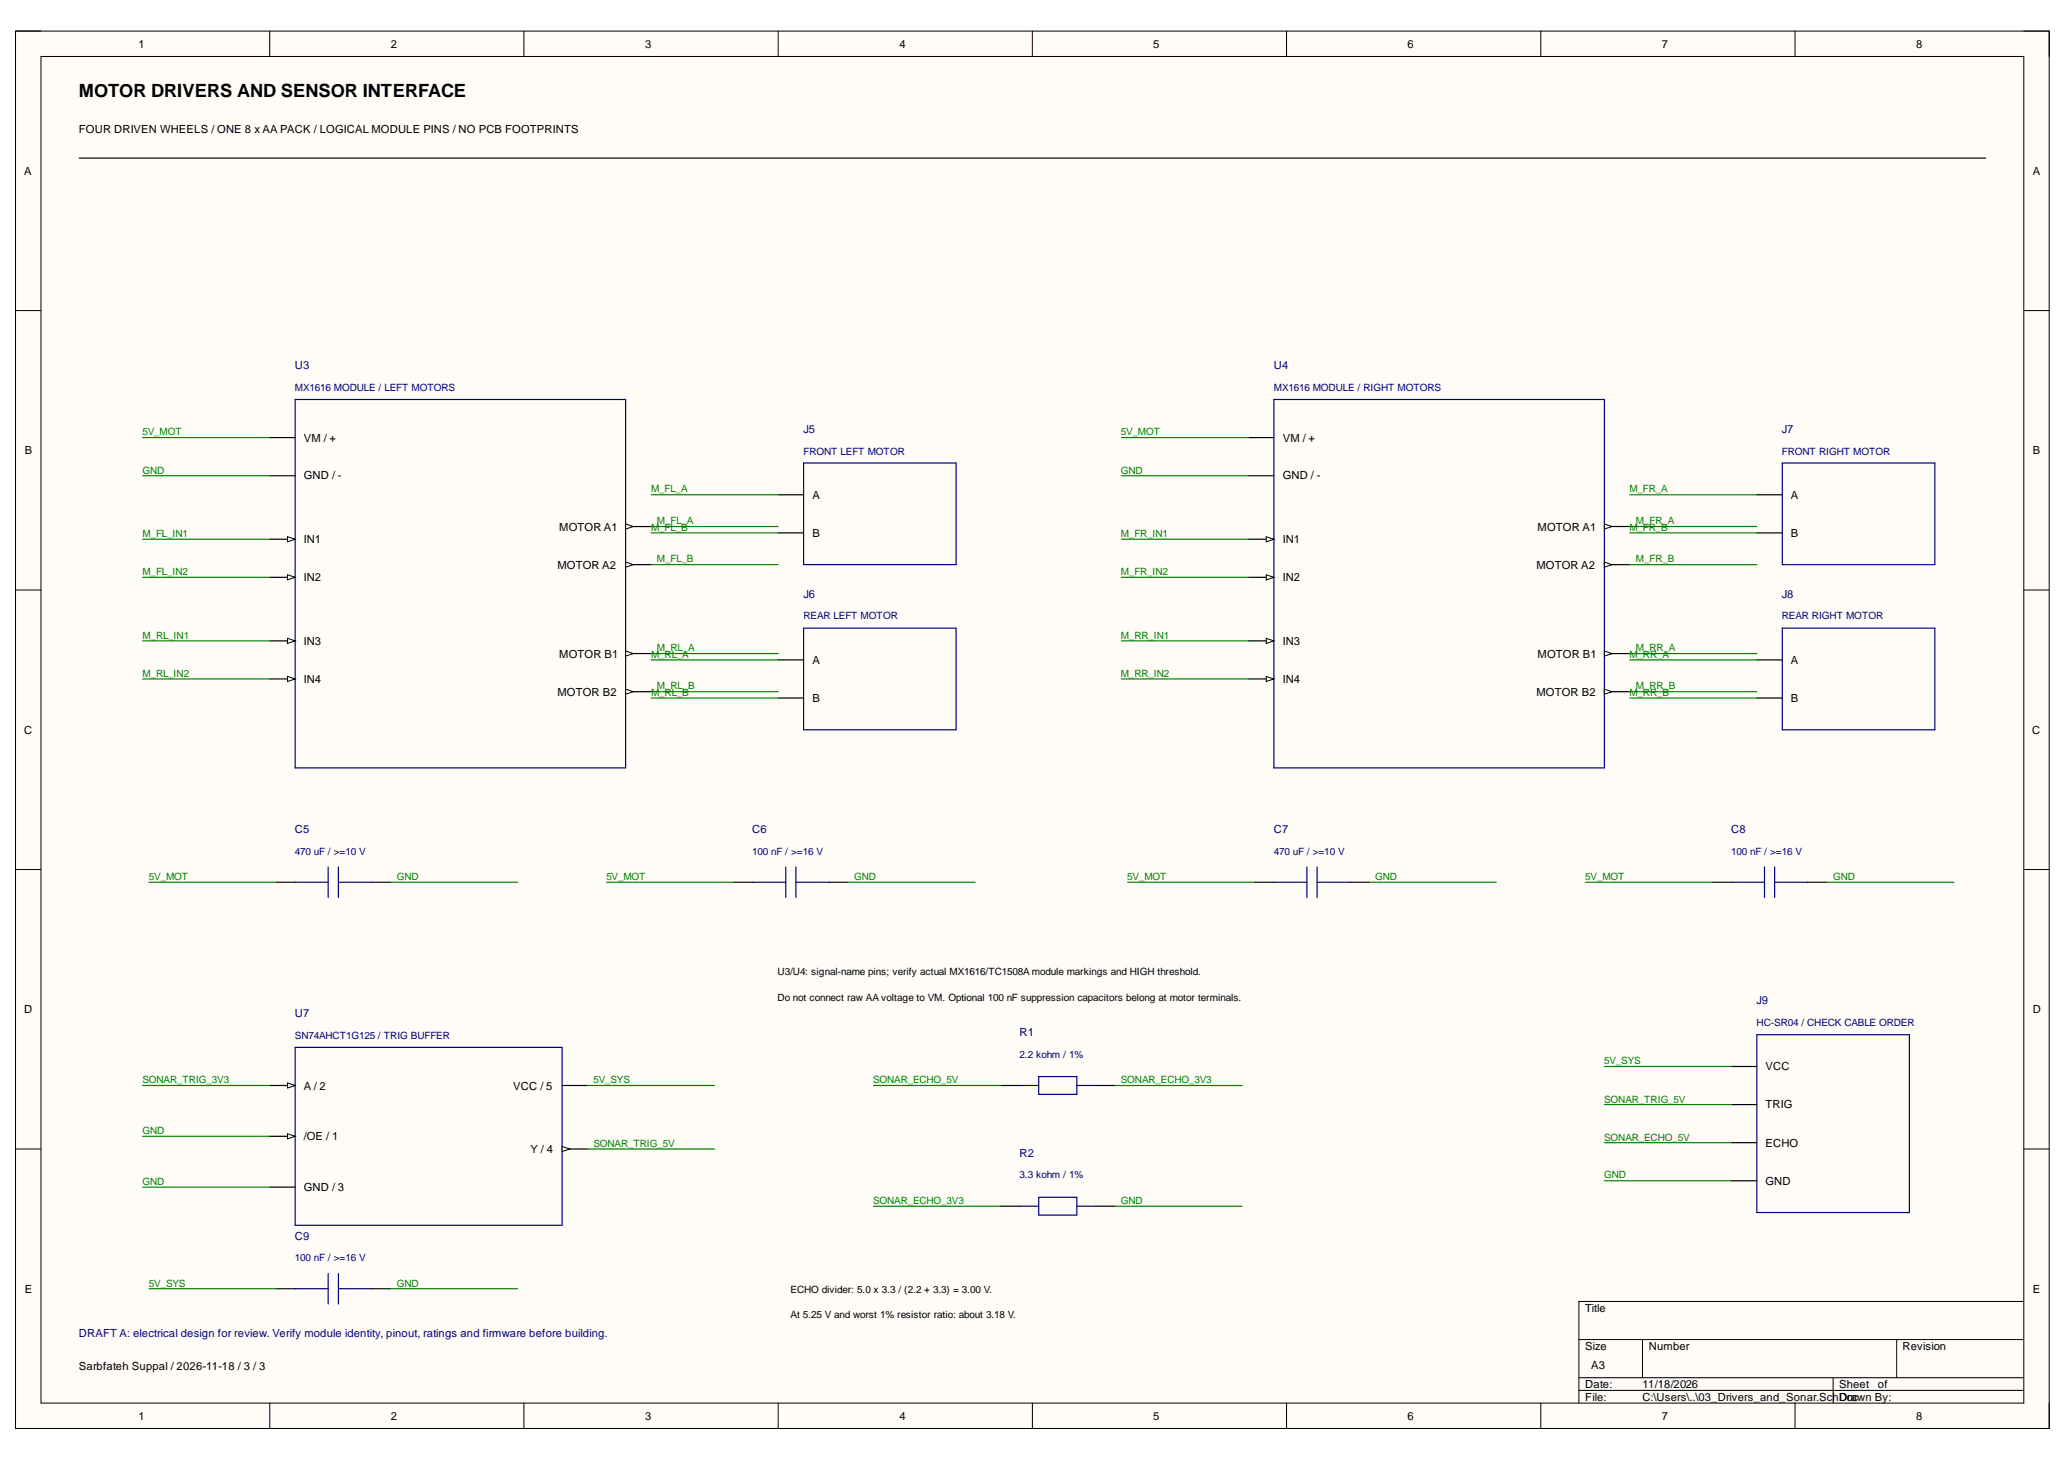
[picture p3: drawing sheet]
<svg xmlns="http://www.w3.org/2000/svg" width="297mm" height="210mm" viewBox="0 0 297 210" stroke-linecap="round" stroke-linejoin="round" font-family="sans-serif">
<path d="M2.2 4.5h292.4v200.9h-292.4z" fill-rule="evenodd" fill="#fffcf8"/>
<path d="M2.2 4.5h292.4v200.9h-292.4z" fill="none" stroke="#000" stroke-width=".14"/>
<path d="M5.9 8.1h285.1v193.6h-285.1z" fill-rule="evenodd" fill="#fffcf8"/>
<g fill="none" stroke="#000" stroke-width=".14">
<path d="M2.2 4.5h3.7M5.9 8.1h285.1v193.6h-285.1zM38.8 4.5v3.6M75.3 4.5v3.6M111.9 4.5v3.6M148.4 4.5v3.6M185 4.5v3.6M221.5 4.5v3.6M258.1 4.5v3.6M291 4.5h3.6v3.6M2.2 44.7h3.7M291 44.7h3.6"/>
<path d="M2.2 84.8h3.7M291 84.8h3.6M2.2 125h3.7M291 125h3.6M2.2 165.2h3.7M291 165.2h3.6M227 192.6h64M227 198.1h64M227 199.9h64M236.1 192.6v5.5M263.6 198.1v3.6M272.7 192.6v5.5"/>
<path d="M291 187.1h-64v14.6M38.8 201.7v3.7M75.3 201.7v3.7M111.9 201.7v3.7M148.4 201.7v3.7M185 201.7v3.7M221.5 201.7v3.7M258.1 201.7v3.7M294.6 201.7v3.7"/>
</g>
<path d="M11.4 22.7h274.1M38.8 62.9h3.6M38.8 68.4h3.6M38.8 77.5h3.6" fill="none" stroke="#000" stroke-width=".17"/>
<path d="M42.4 57.4h47.5v53h-47.5z" fill="none" stroke="#000080" stroke-width=".17"/>
<path d="M41.3 77.2l1.1 .3-1.1 .4z" fill="#f8fcff"/>
<path d="M41.3 77.2l1.1 .3-1.1 .4z" fill="none" stroke="#000" stroke-width=".14"/>
<path d="M38.8 83h3.6" fill="none" stroke="#000" stroke-width=".17"/>
<path d="M41.3 82.6l1.1 .4-1.1 .4z" fill="#f8fcff"/>
<path d="M41.3 82.6l1.1 .4-1.1 .4z" fill="none" stroke="#000" stroke-width=".14"/>
<path d="M38.8 92.1h3.6" fill="none" stroke="#000" stroke-width=".17"/>
<path d="M41.3 91.8l1.1 .3-1.1 .4z" fill="#f8fcff"/>
<path d="M41.3 91.8l1.1 .3-1.1 .4z" fill="none" stroke="#000" stroke-width=".14"/>
<path d="M38.8 97.6h3.6" fill="none" stroke="#000" stroke-width=".17"/>
<path d="M41.3 97.2l1.1 .4-1.1 .4z" fill="#f8fcff"/>
<path d="M41.3 97.2l1.1 .4-1.1 .4z" fill="none" stroke="#000" stroke-width=".14"/>
<path d="M89.9 75.7h3.7" fill="none" stroke="#000" stroke-width=".17"/>
<path d="M89.9 75.3l1.1 .4-1.1 .4z" fill="#f8fcff"/>
<path d="M89.9 75.3l1.1 .4-1.1 .4z" fill="none" stroke="#000" stroke-width=".14"/>
<path d="M89.9 81.2h3.7" fill="none" stroke="#000" stroke-width=".17"/>
<path d="M89.9 80.8l1.1 .4-1.1 .3z" fill="#f8fcff"/>
<path d="M89.9 80.8l1.1 .4-1.1 .3z" fill="none" stroke="#000" stroke-width=".14"/>
<path d="M89.9 94h3.7" fill="none" stroke="#000" stroke-width=".17"/>
<path d="M89.9 93.6l1.1 .4-1.1 .3z" fill="#f8fcff"/>
<path d="M89.9 93.6l1.1 .4-1.1 .3z" fill="none" stroke="#000" stroke-width=".14"/>
<path d="M89.9 99.4h3.7" fill="none" stroke="#000" stroke-width=".17"/>
<path d="M89.9 99.1l1.1 .3-1.1 .4z" fill="#f8fcff"/>
<path d="M89.9 99.1l1.1 .3-1.1 .4z" fill="none" stroke="#000" stroke-width=".14"/>
<path d="M20.5 62.9h18.3M20.5 68.4h18.3M20.5 77.5h18.3M93.6 75.7h18.3M20.5 83h18.3M20.5 92.1h18.3M20.5 97.6h18.3M93.6 81.2h18.3M93.6 94h18.3M93.6 99.4h18.3" fill="none" stroke="#008000" stroke-width=".17"/>
<path d="M183.2 57.4h47.5v53h-47.5z" fill="none" stroke="#000080" stroke-width=".17"/>
<path d="M179.5 62.9h3.7M179.5 68.4h3.7M179.5 77.5h3.7" fill="none" stroke="#000" stroke-width=".17"/>
<path d="M182.1 77.2l1.1 .3-1.1 .4z" fill="#f8fcff"/>
<path d="M182.1 77.2l1.1 .3-1.1 .4z" fill="none" stroke="#000" stroke-width=".14"/>
<path d="M179.5 83h3.7" fill="none" stroke="#000" stroke-width=".17"/>
<path d="M182.1 82.6l1.1 .4-1.1 .4z" fill="#f8fcff"/>
<path d="M182.1 82.6l1.1 .4-1.1 .4z" fill="none" stroke="#000" stroke-width=".14"/>
<path d="M179.5 92.1h3.7" fill="none" stroke="#000" stroke-width=".17"/>
<path d="M182.1 91.8l1.1 .3-1.1 .4z" fill="#f8fcff"/>
<path d="M182.1 91.8l1.1 .3-1.1 .4z" fill="none" stroke="#000" stroke-width=".14"/>
<path d="M179.5 97.6h3.7" fill="none" stroke="#000" stroke-width=".17"/>
<path d="M182.1 97.3l1.1 .3-1.1 .4z" fill="#f8fcff"/>
<path d="M182.1 97.3l1.1 .3-1.1 .4z" fill="none" stroke="#000" stroke-width=".14"/>
<path d="M230.7 75.7h3.6" fill="none" stroke="#000" stroke-width=".17"/>
<path d="M230.7 75.3l1.1 .4-1.1 .4z" fill="#f8fcff"/>
<path d="M230.7 75.3l1.1 .4-1.1 .4z" fill="none" stroke="#000" stroke-width=".14"/>
<path d="M230.7 81.2h3.6" fill="none" stroke="#000" stroke-width=".17"/>
<path d="M230.7 80.8l1.1 .4-1.1 .3z" fill="#f8fcff"/>
<path d="M230.7 80.8l1.1 .4-1.1 .3z" fill="none" stroke="#000" stroke-width=".14"/>
<path d="M230.7 94h3.6" fill="none" stroke="#000" stroke-width=".17"/>
<path d="M230.7 93.6l1.1 .4-1.1 .3z" fill="#f8fcff"/>
<path d="M230.7 93.6l1.1 .4-1.1 .3z" fill="none" stroke="#000" stroke-width=".14"/>
<path d="M230.7 99.4h3.6" fill="none" stroke="#000" stroke-width=".17"/>
<path d="M230.7 99.1l1.1 .3-1.1 .4z" fill="#f8fcff"/>
<path d="M230.7 99.1l1.1 .3-1.1 .4z" fill="none" stroke="#000" stroke-width=".14"/>
<g fill="none" stroke="#008000" stroke-width=".17">
<path d="M93.6 71.1h18.3M93.6 76.6h18.3M161.2 62.9h18.3M161.2 68.4h18.3M161.2 77.5h18.3M234.3 75.7h18.3M234.3 71.1h18.3M234.3 76.6h18.3M93.6 94.9h18.3M161.2 83h18.3M161.2 92.1h18.3M161.2 97.6h18.3"/>
<path d="M234.3 81.2h18.3M234.3 94h18.3M234.3 99.4h18.3M234.3 94.9h18.3M93.6 100.4h18.3M234.3 100.4h18.3M21.4 126.8h18.3M56.1 126.8h18.3M87.2 126.8h18.3M121.9 126.8h18.3M162.1 126.8h18.3M196.9 126.8h18.2"/>
<path d="M227.9 126.8h18.3M262.6 126.8h18.3"/>
</g>
<g fill="none" stroke="#000080" stroke-width=".17">
<path d="M115.5 66.6h22v14.6h-22zM256.2 66.6h22v14.6h-22zM115.5 90.3h22v14.6h-22zM256.2 90.3h22v14.6h-22zM42.4 126.8h4.8M47.2 124.6v4.4M48.7 124.6v4.4M48.7 126.8h4.7M108.2 126.8h4.8M113 124.6v4.4M114.4 126.8h4.8M114.4 124.6v4.4"/>
<path d="M183.2 126.8h4.7M187.9 124.7v4.3M189.4 126.8h4.7M189.4 124.7v4.3M248.9 126.8h4.8M253.7 124.7v4.3M255.1 126.8h4.8M255.1 124.7v4.3M42.4 150.6v25.6h38.4v-25.6M42.4 150.6h38.4"/>
</g>
<g fill="none" stroke="#000" stroke-width=".17">
<path d="M111.9 71.1h3.6M111.9 76.6h3.6M252.6 71.1h3.6M252.6 76.6h3.6M111.9 94.9h3.6M252.6 94.9h3.6M111.9 100.4h3.6M252.6 100.4h3.6M39.7 126.8h2.7M53.4 126.8h2.7M105.5 126.8h2.7M119.2 126.8h2.7"/>
<path d="M180.4 126.8h2.8M194.1 126.8h2.8M246.2 126.8h2.7M259.9 126.8h2.7M38.8 156.1h3.6"/>
</g>
<path d="M41.3 155.7l1.1 .4-1.1 .3z" fill="#f8fcff"/>
<path d="M41.3 155.7l1.1 .4-1.1 .3z" fill="none" stroke="#000" stroke-width=".14"/>
<path d="M38.8 163.4h3.6" fill="none" stroke="#000" stroke-width=".17"/>
<path d="M41.3 163l1.1 .4-1.1 .3z" fill="#f8fcff"/>
<path d="M41.3 163l1.1 .4-1.1 .3z" fill="none" stroke="#000" stroke-width=".14"/>
<path d="M80.8 156.1h3.7M38.8 170.7h3.6M80.8 165.2h3.7" fill="none" stroke="#000" stroke-width=".17"/>
<path d="M80.8 164.8l1.1 .4-1.1 .4z" fill="#f8fcff"/>
<path d="M80.8 164.8l1.1 .4-1.1 .4z" fill="none" stroke="#000" stroke-width=".14"/>
<g fill="none" stroke="#008000" stroke-width=".17">
<path d="M20.5 156.1h18.3M84.5 156.1h18.2M125.6 156.1h18.3M160.3 156.1h18.3M230.7 153.3h18.2M230.7 158.8h18.2M20.5 163.4h18.3M20.5 170.7h18.3M84.5 165.2h18.2M125.6 173.4h18.3M160.3 173.4h18.3M230.7 164.3h18.2"/>
<path d="M230.7 169.8h18.2M21.4 185.3h18.3M56.1 185.3h18.3"/>
</g>
<path d="M146.6 156.1h2.7M149.3 154.8h5.5v2.5h-5.5zM154.8 156.1h2.8M252.6 148.8h21.9v25.5h-21.9zM146.6 173.4h2.7M149.3 172.1h5.5v2.6h-5.5zM154.8 173.4h2.8M42.4 185.3h4.8M47.2 183.1v4.4M48.7 183.1v4.4M48.7 185.3h4.7" fill="none" stroke="#000080" stroke-width=".17"/>
<path d="M143.9 156.1h2.7M157.6 156.1h2.7M248.9 153.3h3.7M248.9 158.8h3.7M143.9 173.4h2.7M157.6 173.4h2.7M248.9 164.3h3.7M248.9 169.8h3.7M39.7 185.3h2.7M53.4 185.3h2.7" fill="none" stroke="#000" stroke-width=".17"/>
<text font-size="2.6" x="11.3" y="13.9">MOTOR DRIVERS AND SENSOR INTERFACE</text>
<g font-size="1.6">
<text x="19.9" y="6.8">1</text>
<text x="56.2" y="6.8">2</text>
<text x="92.8" y="6.8">3</text>
<text x="129.3" y="6.8">4</text>
<text x="165.8" y="6.8">5</text>
<text x="202.4" y="6.8">6</text>
<text x="238.9" y="6.8">7</text>
<text x="275.5" y="6.8">8</text>
<text x="11.3" y="19.1">FOUR DRIVEN WHEELS / ONE 8 x AA PACK / LOGICAL MODULE PINS / NO PCB FOOTPRINTS</text>
<text x="3.5" y="25.1">A</text>
<text x="292.3" y="25.1">A</text>
<text x="3.6" y="65.3">B</text>
<text x="43.7" y="63.5">VM / +</text>
<text x="184.4" y="63.5">VM / +</text>
<text x="292.3" y="65.3">B</text>
<text x="43.7" y="68.9">GND / -</text>
<text x="116.8" y="71.7">A</text>
<text x="184.4" y="68.9">GND / -</text>
<text x="257.5" y="71.7">A</text>
<text x="80.4" y="76.3">MOTOR A1</text>
<text x="116.8" y="77.2">B</text>
<text x="221.1" y="76.3">MOTOR A1</text>
<text x="257.5" y="77.2">B</text>
<text x="43.7" y="78.1">IN1</text>
<text x="43.7" y="83.6">IN2</text>
<text x="80.2" y="81.8">MOTOR A2</text>
<text x="184.4" y="78.1">IN1</text>
<text x="184.4" y="83.6">IN2</text>
<text x="220.9" y="81.8">MOTOR A2</text>
<text x="43.7" y="92.7">IN3</text>
<text x="80.4" y="94.6">MOTOR B1</text>
<text x="116.8" y="95.5">A</text>
<text x="184.4" y="92.7">IN3</text>
<text x="221.1" y="94.6">MOTOR B1</text>
<text x="257.5" y="95.5">A</text>
<text x="43.7" y="98.2">IN4</text>
<text x="80.2" y="100.1">MOTOR B2</text>
<text x="116.8" y="100.9">B</text>
<text x="184.4" y="98.2">IN4</text>
<text x="220.9" y="100.1">MOTOR B2</text>
<text x="257.5" y="100.9">B</text>
<text x="3.5" y="105.5">C</text>
<text x="292.2" y="105.5">C</text>
<text x="3.5" y="145.7">D</text>
<text x="292.3" y="145.7">D</text>
<text x="253.8" y="153.9">VCC</text>
<text x="43.7" y="156.6">A / 2</text>
<text x="73.8" y="156.6">VCC / 5</text>
<text x="253.8" y="159.4">TRIG</text>
<text x="43.7" y="163.9">/OE / 1</text>
<text x="76.3" y="165.8">Y / 4</text>
<text x="253.8" y="164.9">ECHO</text>
<text x="43.7" y="171.3">GND / 3</text>
<text x="253.8" y="170.4">GND</text>
<text x="3.6" y="185.8">E</text>
<text x="292.3" y="185.8">E</text>
<text x="227.9" y="188.6">Title</text>
<text x="11.3" y="197">Sarbfateh Suppal / 2026-11-18 / 3 / 3</text>
<text x="227.9" y="194.1">Size</text>
<text x="228.8" y="196.8">A3</text>
<text x="237.1" y="194.1">Number</text>
<text x="273.5" y="194.1">Revision</text>
<text x="227.9" y="199.5">Date:</text>
<text x="227.9" y="201.4">File:</text>
<text x="236.1" y="199.5">11/18/2026</text>
<text x="236.1" y="201.4">C:\Users\..\03_Drivers_and_Sonar.SchDoc</text>
<text x="264.4" y="199.5">Sheet</text>
<text x="265.6" y="201.4">rawn By:</text>
<text x="270" y="199.5">of</text>
<text x="19.9" y="204.1">1</text>
<text x="56.2" y="204.1">2</text>
<text x="92.8" y="204.1">3</text>
<text x="129.3" y="204.1">4</text>
<text x="165.8" y="204.1">5</text>
<text x="202.4" y="204.1">6</text>
<text x="238.9" y="204.1">7</text>
<text x="275.5" y="204.1">8</text>
</g>
<g font-size="1.6" fill="#000080">
<text x="42.4" y="53.1">U3</text>
<text x="183.2" y="53.1">U4</text>
<text x="115.5" y="62.2">J5</text>
<text x="256.2" y="62.2">J7</text>
<text x="115.5" y="85.9">J6</text>
<text x="256.2" y="85.9">J8</text>
<text x="42.4" y="119.8">C5</text>
<text x="108.2" y="119.8">C6</text>
<text x="183.2" y="119.8">C7</text>
<text x="248.9" y="119.8">C8</text>
<text x="42.4" y="146.2">U7</text>
<text x="146.6" y="148.9">R1</text>
<text x="252.6" y="144.4">J9</text>
<text x="146.6" y="166.3">R2</text>
<text x="42.4" y="178.2">C9</text>
<text x="11.3" y="192.3">DRAFT A: electrical design for review. Verify module identity, pinout, ratings and firmware before building.</text>
</g>
<g font-size="1.4" fill="#000080">
<text x="42.4" y="56.2">MX1616 MODULE / LEFT MOTORS</text>
<text x="183.2" y="56.2">MX1616 MODULE / RIGHT MOTORS</text>
<text x="115.5" y="65.4">FRONT LEFT MOTOR</text>
<text x="256.2" y="65.4">FRONT RIGHT MOTOR</text>
<text x="115.5" y="89.1">REAR LEFT MOTOR</text>
<text x="256.2" y="89.1">REAR RIGHT MOTOR</text>
<text x="42.4" y="122.9">470 uF / &gt;=10 V</text>
<text x="108.2" y="122.9">100 nF / &gt;=16 V</text>
<text x="183.2" y="122.9">470 uF / &gt;=10 V</text>
<text x="248.9" y="122.9">100 nF / &gt;=16 V</text>
<text x="42.4" y="149.4">SN74AHCT1G125 / TRIG BUFFER</text>
<text x="252.6" y="147.5">HC-SR04 / CHECK CABLE ORDER</text>
<text x="146.6" y="152.1">2.2 kohm / 1%</text>
<text x="146.6" y="169.4">3.3 kohm / 1%</text>
<text x="42.4" y="181.3">100 nF / &gt;=16 V</text>
</g>
<g font-size="1.4" fill="#008000">
<text x="20.5" y="62.6">5V_MOT</text>
<text x="161.1" y="62.6">5V_MOT</text>
<text x="20.5" y="68.1">GND</text>
<text x="93.6" y="70.8">M_FL_A</text>
<text x="161.1" y="68.1">GND</text>
<text x="234.3" y="70.8">M_FR_A</text>
<text x="20.5" y="77.2">M_FL_IN1</text>
<text x="93.6" y="76.3">M_FL_B</text>
<text x="94.5" y="75.4">M_FL_A</text>
<text x="161.1" y="77.2">M_FR_IN1</text>
<text x="234.3" y="76.3">M_FR_B</text>
<text x="235.2" y="75.4">M_FR_A</text>
<text x="20.5" y="82.7">M_FL_IN2</text>
<text x="94.5" y="80.9">M_FL_B</text>
<text x="161.1" y="82.7">M_FR_IN2</text>
<text x="235.2" y="80.9">M_FR_B</text>
<text x="20.5" y="91.9">M_RL_IN1</text>
<text x="93.6" y="94.6">M_RL_A</text>
<text x="94.5" y="93.6">M_RL_A</text>
<text x="161.1" y="91.9">M_RR_IN1</text>
<text x="234.3" y="94.6">M_RR_A</text>
<text x="235.2" y="93.6">M_RR_A</text>
<text x="20.5" y="97.4">M_RL_IN2</text>
<text x="93.6" y="100.1">M_RL_B</text>
<text x="94.5" y="99.1">M_RL_B</text>
<text x="161.1" y="97.4">M_RR_IN2</text>
<text x="234.3" y="100.1">M_RR_B</text>
<text x="235.2" y="99.1">M_RR_B</text>
<text x="21.4" y="126.5">5V_MOT</text>
<text x="57" y="126.5">GND</text>
<text x="87.2" y="126.5">5V_MOT</text>
<text x="122.8" y="126.5">GND</text>
<text x="162.1" y="126.5">5V_MOT</text>
<text x="197.7" y="126.5">GND</text>
<text x="227.9" y="126.5">5V_MOT</text>
<text x="263.6" y="126.5">GND</text>
<text x="20.5" y="155.7">SONAR_TRIG_3V3</text>
<text x="85.3" y="155.7">5V_SYS</text>
<text x="125.5" y="155.7">SONAR_ECHO_5V</text>
<text x="161.1" y="155.7">SONAR_ECHO_3V3</text>
<text x="230.6" y="153">5V_SYS</text>
<text x="230.6" y="158.5">SONAR_TRIG_5V</text>
<text x="20.5" y="163.1">GND</text>
<text x="85.3" y="164.9">SONAR_TRIG_5V</text>
<text x="230.6" y="164">SONAR_ECHO_5V</text>
<text x="20.5" y="170.4">GND</text>
<text x="125.5" y="173.1">SONAR_ECHO_3V3</text>
<text x="161.1" y="173.1">GND</text>
<text x="230.6" y="169.4">GND</text>
<text x="21.4" y="185">5V_SYS</text>
<text x="57" y="185">GND</text>
</g>
<g font-size="1.4">
<text x="111.8" y="140.2">U3/U4: signal-name pins; verify actual MX1616/TC1508A module markings and HIGH threshold.</text>
<text x="111.8" y="143.9">Do not connect raw AA voltage to VM. Optional 100 nF suppression capacitors belong at motor terminals.</text>
<text x="113.7" y="185.9">ECHO divider: 5.0 x 3.3 / (2.2 + 3.3) = 3.00 V.</text>
<text x="113.7" y="189.6">At 5.25 V and worst 1% resistor ratio: about 3.18 V.</text>
</g>
</svg>
